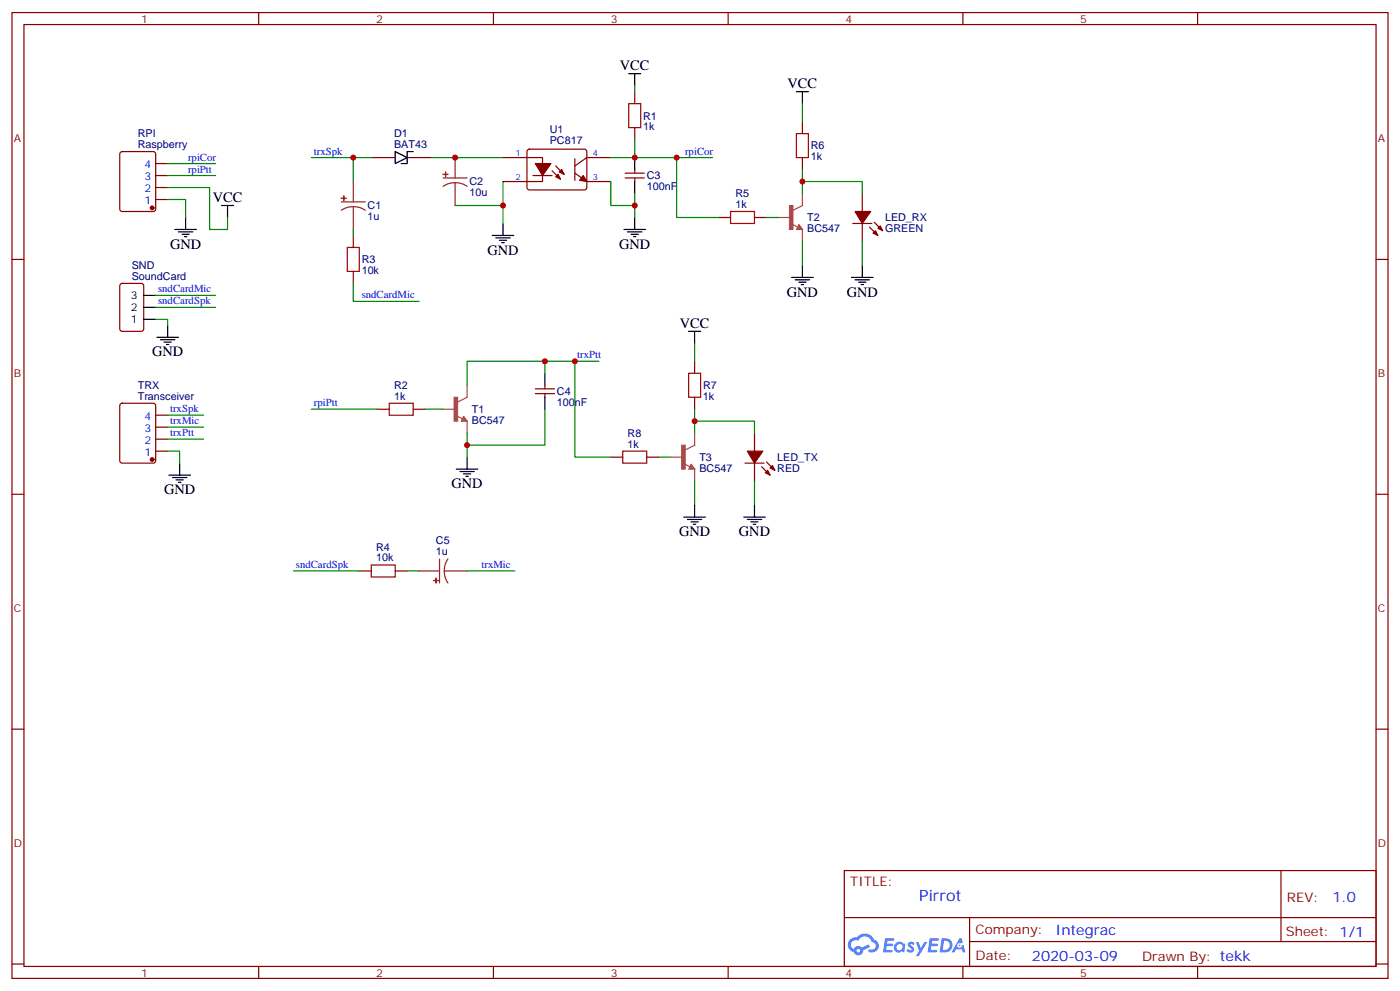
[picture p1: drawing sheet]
<svg xmlns="http://www.w3.org/2000/svg" width="412mm" height="292mm" viewBox="0 0 412 292" stroke-linecap="round" stroke-linejoin="round" font-family="sans-serif">
<g fill="none" stroke="#870000" stroke-width=".35">
<path d="M3.5 3.7h405.4v284.3h-405.4zM7.1 7.2h398.2v277.3h-398.2zM76.2 3.7v3.5M145.3 3.7v3.5M214.5 3.7v3.5M283.6 3.7v3.5M352.8 3.7v3.5M3.5 76.4h3.6M405.3 76.4h3.6M3.5 145.5h3.6M405.3 145.5h3.6M3.5 214.7h3.6"/>
<path d="M405.3 214.7h3.6M248.7 256.3h156.6v28.2h-156.6zM377.3 256.3v20.9M248.7 270.1h156.5M285.6 277.2h119.6M285.6 270.1v14.2M3.5 283.8h3.6M76.2 284.5v3.5M145.3 284.5v3.5M214.5 284.5v3.5M283.6 284.5v3.5M352.8 284.5v3.5"/>
<path d="M405.3 283.8h3.6"/>
</g>
<g fill="#5487ff">
<path d="M267.7 277.5a1.22 1.22 0 0 1 1.7 .2l-.4 .6a.47 .47 0 0 0-.3-.4 .47 .47 0 0 0-.5 .2l.1 .2a1.14 1.14 0 0 1 .8 1.8 1.14 1.14 0 0 1-1.9 0l-.2-.2 .5-.6 .7 .5a.29 .29 0 0 0 .3-.3 .29 .29 0 0 0-.2-.3 1.04 1.04 0 0 1-.6-1.7z"/>
<path d="M260.7 276.2h2.4l.3 .2-.2 .5-1.8 .1-.1 .8h1.5l.3 .4-.3 .4h-1.6l-.2 1.1h1.7l.2 .3-.2 .3-2.6 .1z"/>
<path d="M273.8 276.2h2.4l.3 .2-.1 .5-1.8 .1-.2 .8h1.6l.3 .4-.4 .4-1.6-.1-.1 1.1 1.7 .1 .2 .3-.2 .3-2.6 .1z"/>
<path d="M282.6 276.2h.7l.3 1.3-.6 .3a.69 .69 0 0 0-1 .3 .69 .69 0 0 0 .4 .9 .69 .69 0 0 0 .9-.6l.5-.2 .6 2.2h-.8l-.2-.9h-1.8l-.5 .9h-.8z"/>
<path d="M269.8 277.3h.8l.6 1.8 1.1-1.8h.9l-2.6 4.2h-.8l.9-1.5z"/>
<path d="M277.4 276.2l-.6 4.2h1.3a2.11 2.11 0 0 0 2.5-2.1 2.11 2.11 0 0 0-2.5-2.1zM278.1 277a1.39 1.39 0 0 1 1.7 1.4 1.39 1.39 0 0 1-1.8 1.2h-.3z"/>
<path d="M263.7 277.8a1.54 1.54 0 0 0-.1 2.2 1.54 1.54 0 0 0 2.2 .1l.6 .3 .3-2.3-.2-.3h-.4a1.49 1.49 0 0 0-2.4 0zM264 278.8a.94 .94 0 0 1 1.8 0 .94 .94 0 0 1-1.8 0z"/>
<path d="M250.4 276.6a2.18 2.18 0 0 0 1.1 3.7 1.44 1.44 0 0 0 1.6 .9 1.44 1.44 0 0 0 1.2-1.4l2-1.1-.5-.7-1.9 1a1.47 1.47 0 0 0-2.4 .4 1.39 1.39 0 0 1-.7-1.9 1.39 1.39 0 0 1 2-.5 2.12 2.12 0 0 1 2.2-1.3 2.12 2.12 0 0 1 1.9 1.7 1.14 1.14 0 0 1 1.1 1.4 1.14 1.14 0 0 1-1.7 .7 .43 .43 0 0 0-.5 .4 .43 .43 0 0 0 .4 .5 1.98 1.98 0 0 0 2.5-1.2 1.98 1.98 0 0 0-1.2-2.6 3.1 3.1 0 0 0-5.3-.6l-.9 .1zM252.3 279.9a.55 .55 0 0 1 1.1 0 .55 .55 0 0 1-1.1 0z"/>
<circle cx="282.6" cy="278.3" r=".26"/>
</g>
<g fill="none" stroke="#870000" stroke-width=".35">
<path d="M187 27v3.5M187 37.6v3.5M236.4 35.8v3.5M35.5 44.8l.5-.2h9.2l.6 .5 .1 16.5-.5 .6-9.4 .1-.7-.5v-16.5zM45.9 58.7h3.5M45.9 55.2h3.5M45.9 51.7h3.5M45.9 48.2h3.5M109.4 46.4h7M119.9 46.4h7.1M148.2 46.4h11.6v7h-11.6M155.5 44.1l.4-.2 16.5 .1 .5 .6-.1 10.9-.6 .4-16.5-.1-.5-.6v-10.6z"/>
<path d="M157 51.7h5.6M162.6 50.3l2.5 2.4M163.7 48.9l2.5 2.4M169.3 46.7v6.4M169.3 51l3.6 2.4h7M179.9 46.4h-7l-3.6 2.5M184.1 52.4h5.7M184.1 51h5.7M187 49.9v1.1M187 52.4v1M236.4 46.4v3.5M254 57v5.3"/>
<path d="M104.1 69.3v3.5M104.1 79.9v3.5M211.7 64h3.5M222.2 64h3.6M251.2 65.8h5.6M254 65.8v5.3M256.1 66.9l2.5 2.4M257.5 65.4l2.5 2.5M35.5 83.6l.5-.2h5.6l.7 .5v12.9l-.4 .7h-5.9l-.7-.4v-13zM35.5 118.9l.5-.2h9.2l.6 .4 .1 16.5-.5 .7h-9.4l-.7-.4v-16.5zM157.7 115.9h5.6M157.7 114.5h5.6"/>
<path d="M160.5 113.4v1.1M160.5 115.9v1M204.6 106.4v3.5M204.6 116.9v3.6M45.9 132.8h3.5M45.9 129.3h3.5M45.9 125.8h3.5M45.9 122.2h3.5M111.1 120.5h3.6M121.7 120.5h3.5M179.9 134.6h3.5M190.5 134.6h3.5"/>
<path d="M219.4 136.3h5.7M222.2 127.5v5.3M222.2 136.3v5.3M224.4 137.4l2.4 2.5M225.8 136l2.4 2.5M105.8 168.1h3.6M116.4 168.1h3.5"/>
</g>
<g fill="#870000" stroke="#870000" stroke-width=".35">
<path d="M171.8 51.7l1.1 1.7-2.2-.3z"/>
<path d="M157.7 48.2h4.6l-2.5 3.5z"/>
<path d="M164.7 50.6l.8-.7 .7 1.4z"/>
<path d="M163.7 52l.7-.7 .7 1.4z"/>
<path d="M257.2 68.6l.7-.7 .7 1.4z"/>
<path d="M258.6 67.2l.7-.7 .7 1.4z"/>
<path d="M251.9 62.3h4.6l-2.5 3.5z"/>
<path d="M225.4 139.2l.7-.7 .7 1.4z"/>
<path d="M226.8 137.8l.7-.7 .7 1.4z"/>
<path d="M220.1 132.8h4.6l-2.5 3.5z"/>
<circle cx="44.8" cy="61.2" r=".53"/>
<circle cx="44.8" cy="135.3" r=".53"/>
</g>
<g fill="none" stroke="#000" stroke-width=".35">
<path d="M185.2 21.7h3.5M187 21.7v3.5M234.6 27h3.5M236.4 27v3.5M116.4 44.6l3.5 1.8-3.5 1.8zM121.7 44.6h-1.8v3.6h-1.7M187 46.4v3.5M187 53.4v3.6M51.5 67.6h6.4M52.6 68.3h4.2M53.6 69h2.1M54.3 69.7h.7"/>
<path d="M54.7 64v3.6M65.3 60.5h3.5M67 60.5v3.5M145 69.3h6.3M146 70h4.3M147.1 70.7h2.1M147.8 71.4h.7M148.2 65.8v3.5M183.8 67.6h6.3M184.9 68.3h4.2M185.9 69h2.1M186.6 69.7h.7"/>
<path d="M187 64v3.6M236.4 78.1v3.6M254 78.1v3.6M42.3 87h3.6M42.3 94h3.6M42.3 90.5h3.6M46.2 99.3h6.4M49.4 95.8v3.5M202.8 97.5h3.6M204.6 97.5v3.6M233.2 81.7h6.3M234.2 82.4h4.3"/>
<path d="M235.3 83.1h2.1M236 83.8h.7M250.8 81.7h6.4M251.9 82.4h4.2M252.9 83.1h2.2M253.6 83.8h.8M47.3 100h4.2M48.3 100.7h2.1M49 101.4h.7M160.5 109.9v3.5M160.5 116.9v3.6M49.7 139.9h6.4"/>
<path d="M52.9 136.3v3.6M134.4 138.1h6.4M135.5 138.8h4.2M136.5 139.5h2.1M137.6 134.6v3.5M50.8 140.6h4.2M51.9 141.3h2.1M52.6 142h.7M137.2 140.2h.7M201.4 152.2h6.4M202.5 152.9h4.2M203.6 153.6h2.1"/>
<path d="M204.3 154.3h.7M204.6 148.7v3.5M219.1 152.2h6.3M220.1 152.9h4.3M221.2 153.6h2.1M221.9 154.3h.7M222.2 148.7v3.5"/>
</g>
<path d="M185.2 30.5h3.5v7.1h-3.5zM234.6 39.3h3.5v7.1h-3.5zM102.3 72.8h3.5v7.1h-3.5zM215.2 62.3h7v3.5h-7zM114.7 118.7h7v3.5h-7zM202.8 109.9h3.6v7h-3.6zM183.4 132.8h7.1v3.5h-7.1zM109.4 166.3h7v3.6h-7z" fill="none" stroke="#a10000" stroke-width=".35"/>
<g fill="#a64a4a" stroke="#a64a4a" stroke-width=".29">
<path d="M133.8 116.9h1v7.1h-1z"/>
<path d="M232.5 60.5h1.1v7.1h-1.1z"/>
<path d="M200.8 131.1h1v7h-1z"/>
</g>
<g fill="none" stroke="#a64a4a" stroke-width=".35">
<path d="M236.4 57v3.4M229.3 64h3.5M233.3 66l1.7 .9M235.4 66.1l1 1.5h-1.7zM235.4 66.9l.1 .3h-.5l.4-.7 .7 .9h-1.1M236.4 67.6v3.5M236.4 60.5l-2.8 1.4M137.6 113.4v3.5M137.6 116.9l-2.8 1.5M130.5 120.5h3.5M134.5 122.5l1.7 .8M136.6 122.6l1 1.4h-1.7z"/>
<path d="M136.6 123.3l.2 .3h-.6l.4-.7 .7 .9h-1.1M137.6 124.1v3.4M197.6 134.6h3.4M201.6 136.6l1.7 .8M203.6 136.7l1.1 1.4h-1.8zM203.6 137.4l.2 .4h-.5l.3-.7 .7 .8h-1M204.6 127.5v3.5M204.6 138.2v3.4M204.7 131.1l-2.9 1.4"/>
</g>
<g fill="#8c2424" stroke="#8c2424" stroke-width=".35">
<path d="M100.5 58.4h1.5z"/>
<path d="M101.2 57.7l.1 1.4z"/>
<path d="M128.4 170.2v1.4z"/>
<path d="M127.7 170.9h1.4z"/>
<path d="M130.5 51.3l1.4 .1z"/>
<path d="M131.2 50.6l.1 1.4z"/>
</g>
<g fill="none" stroke="#8c2424" stroke-width=".35">
<path d="M100.5 59.4h7.1M104.1 53.4v6M130.5 52.4h7.1M134.1 53.8l1.8 .2 1.7 .9M134.1 53.8l-1.9 .2-1.7 .9M134.1 46.4v6M134.1 53.8v6.7M104.1 60.9l1.8 .2 1.7 .8M104.1 60.9l-1.9 .2-1.7 .8M104.1 60.9v6.7M123.5 168.1h6M129.5 164.6v7"/>
<path d="M130.9 168.1l.2 1.8 .8 1.7M130.9 168.1h6.7M131.9 164.6l-.8 1.6-.2 1.9"/>
</g>
<g fill="none" stroke="#008700" stroke-width=".35">
<path d="M187 25.2v1.8M236.4 30.5v5.3M49.4 58.7h5.3v5.3M49.4 55.2h12.3v12.4h5.3v-3.6M49.4 51.7h14.1M49.4 48.2h14.1M91.7 46.4h17.7M104.1 46.4v7M127 46.4h21.2M148.2 53.4v12.4M179.9 53.4v7.1h7.1M187 41.1v5.3h-7.1"/>
<path d="M187 46.4h22.9M187 57v7M199.3 46.4v17.6h12.4M236.4 53.4h17.6v3.6M236.4 49.9v7.1M104.1 67.6v1.7M134.1 60.5h14.1M225.8 64h3.5M236.4 71.1v7M254 71.1v7M45.9 94h3.5v1.8M45.9 90.5h17.6"/>
<path d="M45.9 87h17.6M104.1 83.4v5.3h19.4M160.5 109.9v-3.5h-22.9v7M160.5 106.4h15.9M169.3 106.4v28.2h10.6M204.6 101.1v5.3M49.4 132.8h3.5v3.5M49.4 129.3h10.6M49.4 125.8h10.6M49.4 122.2h10.6M91.7 120.5h19.4M125.2 120.5h5.3"/>
<path d="M137.6 127.5v7.1M160.5 120.5v10.6h-22.9M194 134.6h3.6M204.6 124h17.6v3.5M204.6 120.5v7M204.6 141.6v7.1M222.2 141.6v7.1M86.4 168.1h19.4M119.9 168.1h3.6M137.6 168.1h14.1"/>
</g>
<g fill="#c00">
<circle cx="134.1" cy="46.4" r=".88"/>
<circle cx="204.6" cy="124" r=".88"/>
<circle cx="199.3" cy="46.4" r=".88"/>
<circle cx="137.6" cy="131.1" r=".88"/>
<circle cx="104.1" cy="46.4" r=".88"/>
<circle cx="148.2" cy="60.5" r=".88"/>
<circle cx="187" cy="46.4" r=".88"/>
<circle cx="187" cy="60.5" r=".88"/>
<circle cx="160.5" cy="106.4" r=".88"/>
<circle cx="236.4" cy="53.4" r=".88"/>
<circle cx="169.3" cy="106.4" r=".88"/>
</g>
<text font-size="4.6" fill="#00f" x="270.8" y="265.3">Pirrot</text>
<g font-size="4.2">
<text x="182.6" y="20.6">VCC</text>
<text x="232" y="25.9">VCC</text>
<text x="62.7" y="59.4">VCC</text>
<text x="50.1" y="73.2">GND</text>
<text x="143.6" y="75">GND</text>
<text x="182.4" y="73.2">GND</text>
<text x="231.8" y="87.3">GND</text>
<text x="249.4" y="87.3">GND</text>
<text x="200.3" y="96.4">VCC</text>
<text x="44.8" y="105">GND</text>
<text x="133" y="143.8">GND</text>
<text x="48.3" y="145.5">GND</text>
<text x="200" y="157.9">GND</text>
<text x="217.7" y="157.9">GND</text>
</g>
<g font-size="4.2" fill="#00f">
<text x="392.5" y="265.6">1.0</text>
<text x="310.9" y="275.1">Integrac</text>
<text x="304" y="282.9">2020-03-09</text>
</g>
<g font-size="3.9" fill="#800">
<text x="250.5" y="260.9">TITLE:</text>
<text x="379.1" y="265.6">REV:</text>
<text x="287.4" y="275.1">Company:</text>
<text x="378.7" y="275.7">Sheet: 1/1</text>
<text x="287.4" y="282.8">Date:</text>
<text x="336.4" y="282.8">Drawn By: tekk</text>
</g>
<g font-size="3.2" fill="#800">
<text x="41.6" y="6.7">1</text>
<text x="110.8" y="6.7">2</text>
<text x="179.9" y="6.7">3</text>
<text x="249.1" y="6.7">4</text>
<text x="318.2" y="6.7">5</text>
<text x="4.1" y="41.8">A</text>
<text x="405.9" y="41.8">A</text>
<text x="4.1" y="110.9">B</text>
<text x="405.9" y="110.9">B</text>
<text x="4.1" y="180.1">C</text>
<text x="405.9" y="180.1">C</text>
<text x="4.1" y="249.2">D</text>
<text x="405.9" y="249.2">D</text>
<text x="41.6" y="287.5">1</text>
<text x="110.8" y="287.5">2</text>
<text x="179.9" y="287.5">3</text>
<text x="249.1" y="287.5">4</text>
<text x="318.2" y="287.5">5</text>
</g>
<g font-size="3.2" fill="#000080">
<text x="189.4" y="35.2">R1</text>
<text x="40.6" y="40.3">RPI</text>
<text x="116.1" y="40.4">D1</text>
<text x="161.9" y="39.2">U1</text>
<text x="189.4" y="38.4">1k</text>
<text x="40.6" y="43.6">Raspberry</text>
<text x="116.1" y="43.6">BAT43</text>
<text x="161.9" y="42.3">PC817</text>
<text x="238.8" y="47.2">1k</text>
<text x="238.8" y="44">R6</text>
<text x="190.5" y="52.8">C3</text>
<text x="138.3" y="57.8">10u</text>
<text x="138.3" y="54.6">C2</text>
<text x="190.5" y="56">100nF</text>
<text x="216.6" y="58">R5</text>
<text x="108.3" y="64.9">1u</text>
<text x="108.3" y="61.6">C1</text>
<text x="216.6" y="61.2">1k</text>
<text x="237.8" y="65.2">T2</text>
<text x="260.7" y="65.2">LED_RX</text>
<text x="237.8" y="68.4">BC547</text>
<text x="260.7" y="68.4">GREEN</text>
<text x="106.5" y="77.5">R3</text>
<text x="38.8" y="82.4">SoundCard</text>
<text x="38.8" y="79.2">SND</text>
<text x="106.5" y="80.7">10k</text>
<text x="40.6" y="117.7">Transceiver</text>
<text x="40.6" y="114.5">TRX</text>
<text x="116.1" y="117.7">1k</text>
<text x="116.1" y="114.5">R2</text>
<text x="164" y="119.5">100nF</text>
<text x="164" y="116.3">C4</text>
<text x="207.1" y="117.7">1k</text>
<text x="207.1" y="114.6">R7</text>
<text x="139" y="124.8">BC547</text>
<text x="139" y="121.6">T1</text>
<text x="184.9" y="131.8">1k</text>
<text x="184.9" y="128.5">R8</text>
<text x="206" y="135.7">T3</text>
<text x="229" y="135.7">LED_TX</text>
<text x="206" y="138.9">BC547</text>
<text x="229" y="138.9">RED</text>
<text x="128.4" y="160.3">C5</text>
<text x="110.8" y="165.3">10k</text>
<text x="110.8" y="162.1">R4</text>
<text x="128.4" y="163.5">1u</text>
</g>
<g font-size="3.2" fill="#00f">
<text x="55.4" y="47.3">rpiCor</text>
<text x="92.4" y="45.5">trxSpk</text>
<text x="201.8" y="45.5">rpiCor</text>
<text x="42.5" y="53.1">3</text>
<text x="42.5" y="49.6">4</text>
<text x="55.4" y="50.8">rpiPtt</text>
<text x="42.5" y="56.6">2</text>
<text x="42.5" y="60.1">1</text>
<text x="46.6" y="89.6">sndCardSpk</text>
<text x="46.6" y="86.1">sndCardMic</text>
<text x="106.5" y="87.8">sndCardMic</text>
<text x="170" y="105.5">trxPtt</text>
<text x="92.4" y="119.6">rpiPtt</text>
<text x="42.5" y="123.6">4</text>
<text x="50.1" y="124.9">trxMic</text>
<text x="50.1" y="121.4">trxSpk</text>
<text x="42.5" y="130.7">2</text>
<text x="42.5" y="127.2">3</text>
<text x="50.1" y="128.4">trxPtt</text>
<text x="42.5" y="134.2">1</text>
<text x="87.1" y="167.2">sndCardSpk</text>
<text x="141.8" y="167.2">trxMic</text>
</g>
<g font-size="3.2">
<text x="38.6" y="88">3</text>
<text x="38.6" y="95.1">1</text>
<text x="38.6" y="91.5">2</text>
</g>
<g font-size="2.5" fill="#00f">
<text x="151.9" y="46">1</text>
<text x="174.6" y="46">4</text>
<text x="151.9" y="53.1">2</text>
<text x="174.6" y="53.1">3</text>
</g>
</svg>
